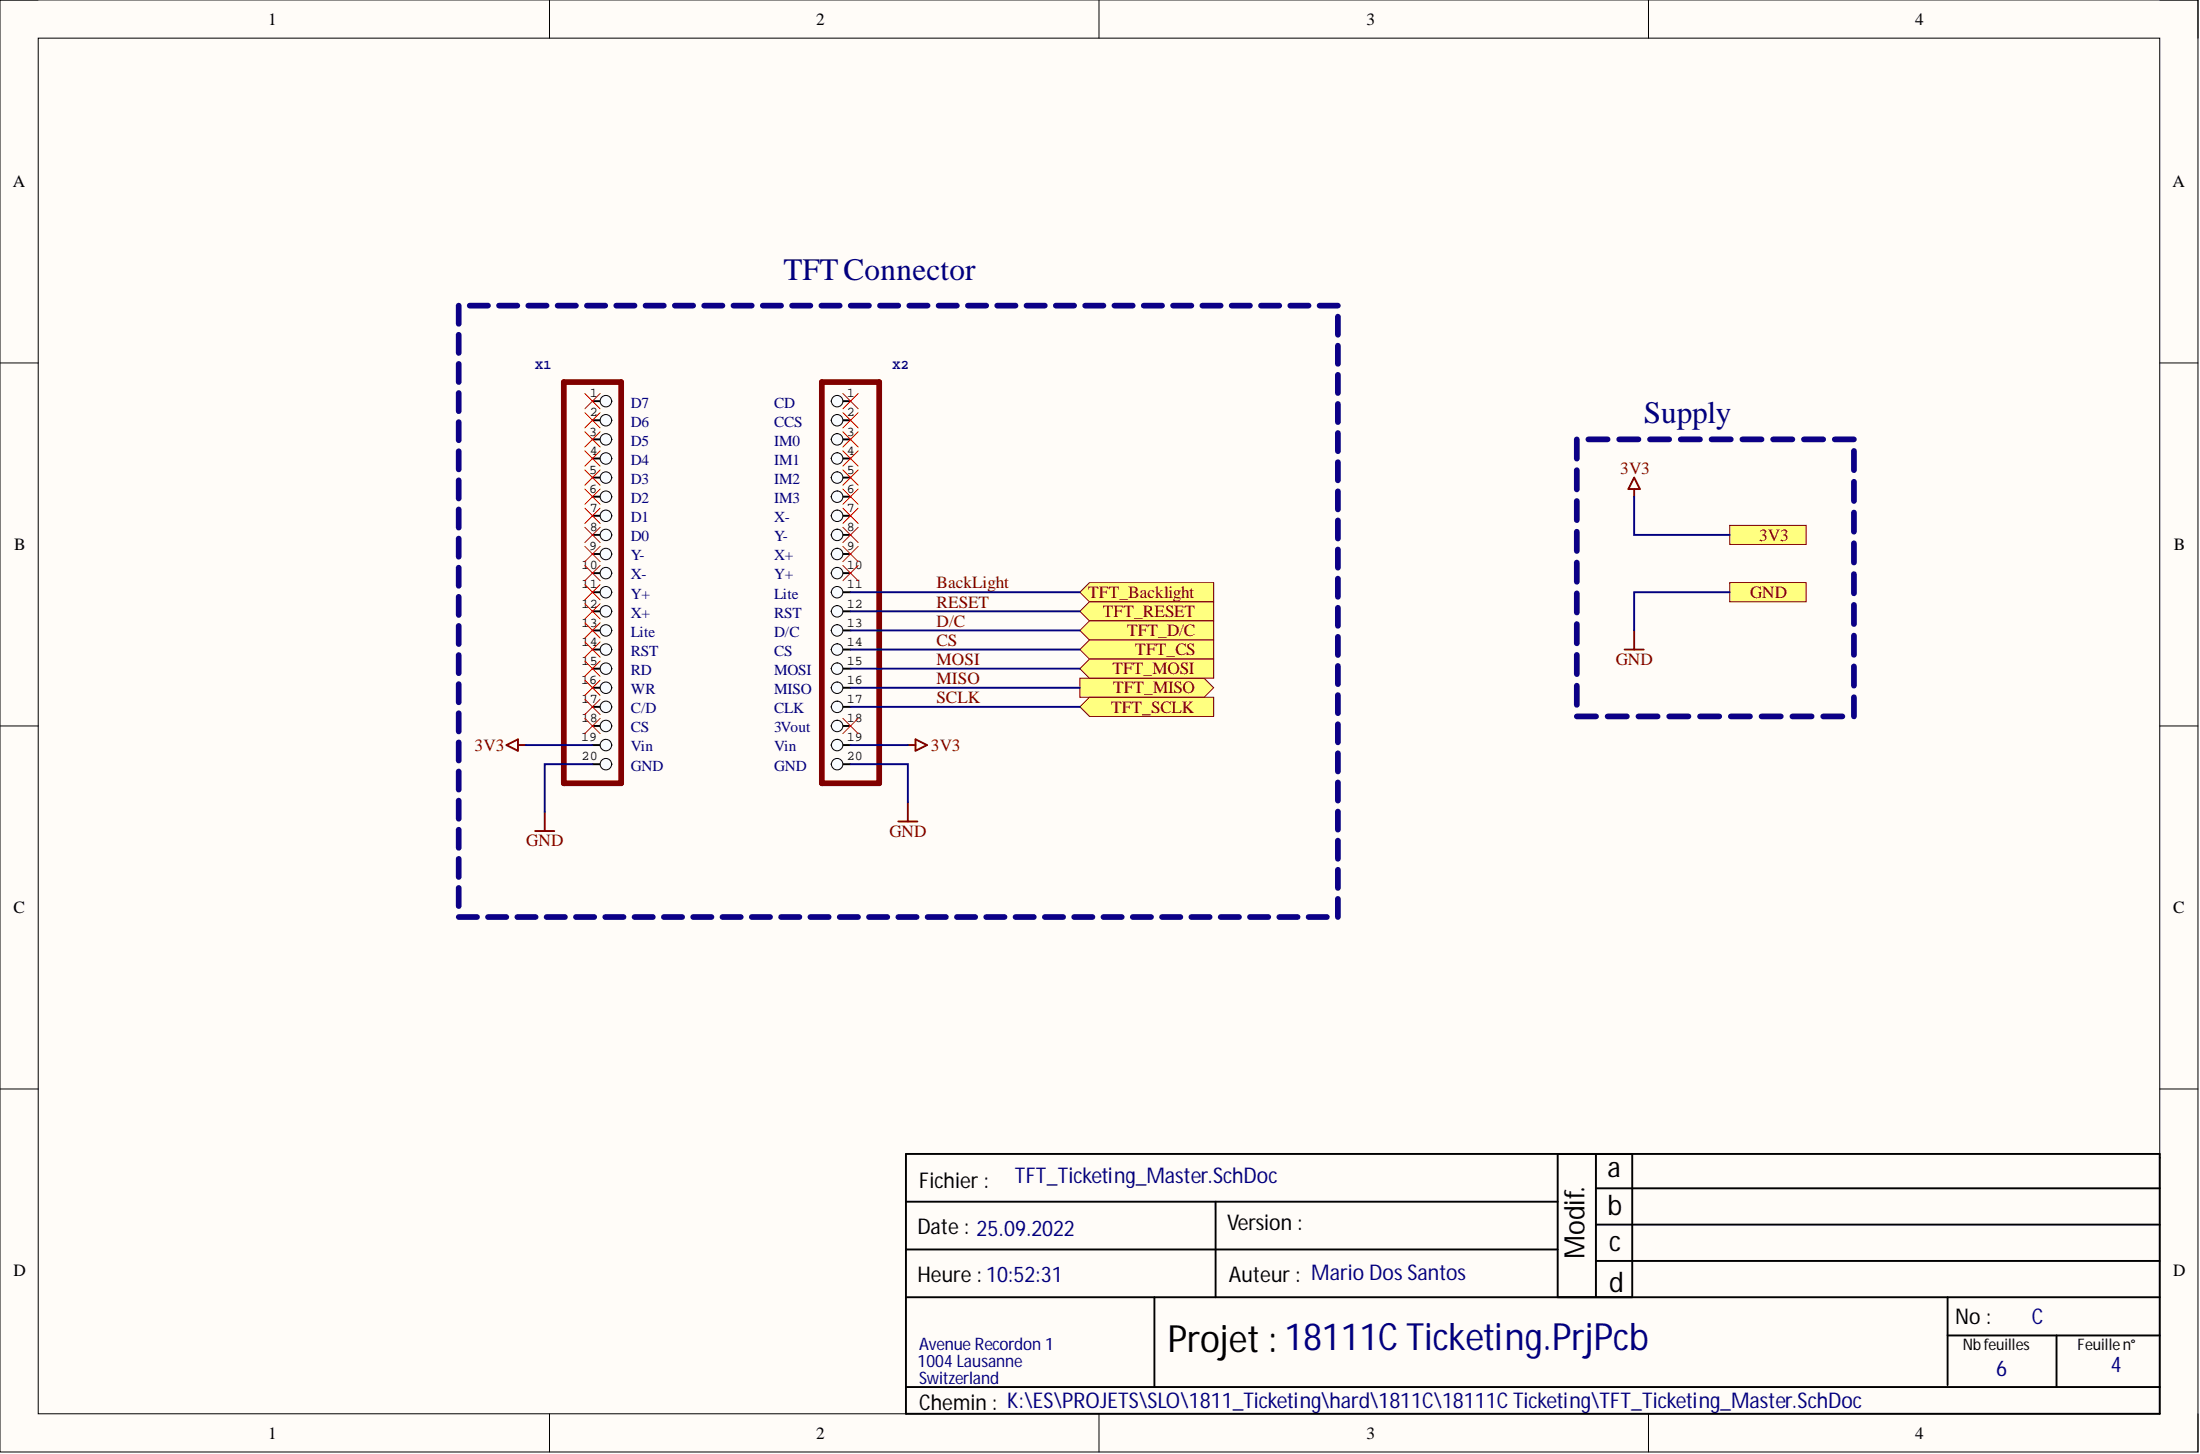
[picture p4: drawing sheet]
<svg xmlns="http://www.w3.org/2000/svg" width="292mm" height="193mm" viewBox="0 0 292 193" stroke-linecap="round" stroke-linejoin="round" font-family="sans-serif">
<path d="M0 0h291.8v192.7h-291.8z" fill-rule="evenodd" fill="#fffcf8"/>
<path d="M0 0h291.8v192.7h-291.8z" fill="none" stroke="#000" stroke-width=".13"/>
<path d="M5.1 5.1h281.7v182.5h-281.7z" fill-rule="evenodd" fill="#fffcf8"/>
<g fill="none" stroke="#000" stroke-width=".13">
<path d="M0 0h5.1M73 0v5.1M145.9 0v5.1M218.9 0v5.1M286.8 0h5v5.1M5.1 5.1h281.7v182.5h-281.7zM0 48.2h5.1M286.8 48.2h5M0 96.3h5.1M286.8 96.3h5M0 144.5h5.1M286.8 144.5h5"/>
<path d="M73 187.6v5.1M145.9 187.6v5.1M218.9 187.6v5.1M291.8 187.6v5.1"/>
</g>
<g fill="none" stroke="#000" stroke-width=".25">
<path d="M110.4 53.2h2.5M120.3 153.1h166.5v34.5h-166.5zM120.3 159.5h86.5M161.4 159.5v12.7M206.8 153.1v19.1M211.9 153.1v19.1M211.9 157.7h74.9M216.7 153.1v19.1M120.3 172.2h166.5M120.3 165.8h86.5M153.3 172.2v11.9M211.9 162.5h74.9"/>
<path d="M211.9 167.3h74.9M258.6 172.2v11.6M258.6 177.2h28.2M273.1 177.2v6.9M120.3 184.1h166.5"/>
</g>
<path d="M109.1 50.7h7.6v53.3h-7.6z" fill="none" stroke="#800000" stroke-width=".76"/>
<circle cx="111.1" cy="53.2" r=".76" fill="#f8fcff"/>
<circle cx="111.1" cy="53.2" r=".76" fill="none" stroke="#000" stroke-width=".13"/>
<path d="M110.4 55.8h2.5" fill="none" stroke="#000" stroke-width=".25"/>
<circle cx="111.1" cy="55.8" r=".76" fill="#f8fcff"/>
<circle cx="111.1" cy="55.8" r=".76" fill="none" stroke="#000" stroke-width=".13"/>
<path d="M110.4 58.3h2.5" fill="none" stroke="#000" stroke-width=".25"/>
<circle cx="111.1" cy="58.3" r=".76" fill="#f8fcff"/>
<circle cx="111.1" cy="58.3" r=".76" fill="none" stroke="#000" stroke-width=".13"/>
<path d="M110.4 60.8h2.5" fill="none" stroke="#000" stroke-width=".25"/>
<circle cx="111.1" cy="60.8" r=".76" fill="#f8fcff"/>
<circle cx="111.1" cy="60.8" r=".76" fill="none" stroke="#000" stroke-width=".13"/>
<path d="M110.4 63.4h2.5" fill="none" stroke="#000" stroke-width=".25"/>
<circle cx="111.1" cy="63.4" r=".76" fill="#f8fcff"/>
<circle cx="111.1" cy="63.4" r=".76" fill="none" stroke="#000" stroke-width=".13"/>
<path d="M110.4 65.9h2.5" fill="none" stroke="#000" stroke-width=".25"/>
<circle cx="111.1" cy="65.9" r=".76" fill="#f8fcff"/>
<circle cx="111.1" cy="65.9" r=".76" fill="none" stroke="#000" stroke-width=".13"/>
<path d="M110.4 68.5h2.5" fill="none" stroke="#000" stroke-width=".25"/>
<circle cx="111.1" cy="68.5" r=".76" fill="#f8fcff"/>
<circle cx="111.1" cy="68.5" r=".76" fill="none" stroke="#000" stroke-width=".13"/>
<path d="M110.4 71h2.5" fill="none" stroke="#000" stroke-width=".25"/>
<circle cx="111.1" cy="71" r=".76" fill="#f8fcff"/>
<circle cx="111.1" cy="71" r=".76" fill="none" stroke="#000" stroke-width=".13"/>
<path d="M110.4 73.5h2.5" fill="none" stroke="#000" stroke-width=".25"/>
<circle cx="111.1" cy="73.5" r=".76" fill="#f8fcff"/>
<circle cx="111.1" cy="73.5" r=".76" fill="none" stroke="#000" stroke-width=".13"/>
<path d="M110.4 76.1h2.5" fill="none" stroke="#000" stroke-width=".25"/>
<circle cx="111.1" cy="76.1" r=".76" fill="#f8fcff"/>
<circle cx="111.1" cy="76.1" r=".76" fill="none" stroke="#000" stroke-width=".13"/>
<path d="M110.4 78.6h2.5" fill="none" stroke="#000" stroke-width=".25"/>
<circle cx="111.1" cy="78.6" r=".76" fill="#f8fcff"/>
<circle cx="111.1" cy="78.6" r=".76" fill="none" stroke="#000" stroke-width=".13"/>
<path d="M110.4 81.1h2.5" fill="none" stroke="#000" stroke-width=".25"/>
<circle cx="111.1" cy="81.1" r=".76" fill="#f8fcff"/>
<circle cx="111.1" cy="81.1" r=".76" fill="none" stroke="#000" stroke-width=".13"/>
<path d="M110.4 83.7h2.5" fill="none" stroke="#000" stroke-width=".25"/>
<circle cx="111.1" cy="83.7" r=".76" fill="#f8fcff"/>
<circle cx="111.1" cy="83.7" r=".76" fill="none" stroke="#000" stroke-width=".13"/>
<path d="M110.4 86.2h2.5" fill="none" stroke="#000" stroke-width=".25"/>
<circle cx="111.1" cy="86.2" r=".76" fill="#f8fcff"/>
<circle cx="111.1" cy="86.2" r=".76" fill="none" stroke="#000" stroke-width=".13"/>
<path d="M110.4 88.7h2.5" fill="none" stroke="#000" stroke-width=".25"/>
<circle cx="111.1" cy="88.7" r=".76" fill="#f8fcff"/>
<circle cx="111.1" cy="88.7" r=".76" fill="none" stroke="#000" stroke-width=".13"/>
<path d="M110.4 91.3h2.5" fill="none" stroke="#000" stroke-width=".25"/>
<circle cx="111.1" cy="91.3" r=".76" fill="#f8fcff"/>
<circle cx="111.1" cy="91.3" r=".76" fill="none" stroke="#000" stroke-width=".13"/>
<path d="M110.4 93.8h2.5" fill="none" stroke="#000" stroke-width=".25"/>
<circle cx="111.1" cy="93.8" r=".76" fill="#f8fcff"/>
<circle cx="111.1" cy="93.8" r=".76" fill="none" stroke="#000" stroke-width=".13"/>
<path d="M110.4 96.3h2.5" fill="none" stroke="#000" stroke-width=".25"/>
<circle cx="111.1" cy="96.3" r=".76" fill="#f8fcff"/>
<circle cx="111.1" cy="96.3" r=".76" fill="none" stroke="#000" stroke-width=".13"/>
<path d="M110.4 98.9h2.5" fill="none" stroke="#000" stroke-width=".25"/>
<circle cx="111.1" cy="98.9" r=".76" fill="#f8fcff"/>
<circle cx="111.1" cy="98.9" r=".76" fill="none" stroke="#000" stroke-width=".13"/>
<path d="M110.4 101.4h2.5" fill="none" stroke="#000" stroke-width=".25"/>
<circle cx="111.1" cy="101.4" r=".76" fill="#f8fcff"/>
<circle cx="111.1" cy="101.4" r=".76" fill="none" stroke="#000" stroke-width=".13"/>
<path d="M74.9 50.7h7.6v53.3h-7.6z" fill="none" stroke="#800000" stroke-width=".76"/>
<path d="M78.7 53.2h2.5" fill="none" stroke="#000" stroke-width=".25"/>
<circle cx="80.4" cy="53.2" r=".76" fill="#f8fcff"/>
<circle cx="80.4" cy="53.2" r=".76" fill="none" stroke="#000" stroke-width=".13"/>
<path d="M78.7 55.8h2.5" fill="none" stroke="#000" stroke-width=".25"/>
<circle cx="80.4" cy="55.8" r=".76" fill="#f8fcff"/>
<circle cx="80.4" cy="55.8" r=".76" fill="none" stroke="#000" stroke-width=".13"/>
<path d="M78.7 58.3h2.5" fill="none" stroke="#000" stroke-width=".25"/>
<circle cx="80.4" cy="58.3" r=".76" fill="#f8fcff"/>
<circle cx="80.4" cy="58.3" r=".76" fill="none" stroke="#000" stroke-width=".13"/>
<path d="M78.7 60.8h2.5" fill="none" stroke="#000" stroke-width=".25"/>
<circle cx="80.4" cy="60.8" r=".76" fill="#f8fcff"/>
<circle cx="80.4" cy="60.8" r=".76" fill="none" stroke="#000" stroke-width=".13"/>
<path d="M78.7 63.4h2.5" fill="none" stroke="#000" stroke-width=".25"/>
<circle cx="80.4" cy="63.4" r=".76" fill="#f8fcff"/>
<circle cx="80.4" cy="63.4" r=".76" fill="none" stroke="#000" stroke-width=".13"/>
<path d="M78.7 65.9h2.5" fill="none" stroke="#000" stroke-width=".25"/>
<circle cx="80.4" cy="65.9" r=".76" fill="#f8fcff"/>
<circle cx="80.4" cy="65.9" r=".76" fill="none" stroke="#000" stroke-width=".13"/>
<path d="M78.7 68.5h2.5" fill="none" stroke="#000" stroke-width=".25"/>
<circle cx="80.4" cy="68.5" r=".76" fill="#f8fcff"/>
<circle cx="80.4" cy="68.5" r=".76" fill="none" stroke="#000" stroke-width=".13"/>
<path d="M78.7 71h2.5" fill="none" stroke="#000" stroke-width=".25"/>
<circle cx="80.4" cy="71" r=".76" fill="#f8fcff"/>
<circle cx="80.4" cy="71" r=".76" fill="none" stroke="#000" stroke-width=".13"/>
<path d="M78.7 73.5h2.5" fill="none" stroke="#000" stroke-width=".25"/>
<circle cx="80.4" cy="73.5" r=".76" fill="#f8fcff"/>
<circle cx="80.4" cy="73.5" r=".76" fill="none" stroke="#000" stroke-width=".13"/>
<path d="M78.7 76.1h2.5" fill="none" stroke="#000" stroke-width=".25"/>
<circle cx="80.4" cy="76.1" r=".76" fill="#f8fcff"/>
<circle cx="80.4" cy="76.1" r=".76" fill="none" stroke="#000" stroke-width=".13"/>
<path d="M78.7 78.6h2.5" fill="none" stroke="#000" stroke-width=".25"/>
<circle cx="80.4" cy="78.6" r=".76" fill="#f8fcff"/>
<circle cx="80.4" cy="78.6" r=".76" fill="none" stroke="#000" stroke-width=".13"/>
<path d="M78.7 81.1h2.5" fill="none" stroke="#000" stroke-width=".25"/>
<circle cx="80.4" cy="81.1" r=".76" fill="#f8fcff"/>
<circle cx="80.4" cy="81.1" r=".76" fill="none" stroke="#000" stroke-width=".13"/>
<path d="M78.7 83.7h2.5" fill="none" stroke="#000" stroke-width=".25"/>
<circle cx="80.4" cy="83.7" r=".76" fill="#f8fcff"/>
<circle cx="80.4" cy="83.7" r=".76" fill="none" stroke="#000" stroke-width=".13"/>
<path d="M78.7 86.2h2.5" fill="none" stroke="#000" stroke-width=".25"/>
<circle cx="80.4" cy="86.2" r=".76" fill="#f8fcff"/>
<circle cx="80.4" cy="86.2" r=".76" fill="none" stroke="#000" stroke-width=".13"/>
<path d="M78.7 88.7h2.5" fill="none" stroke="#000" stroke-width=".25"/>
<circle cx="80.4" cy="88.7" r=".76" fill="#f8fcff"/>
<circle cx="80.4" cy="88.7" r=".76" fill="none" stroke="#000" stroke-width=".13"/>
<path d="M78.7 91.3h2.5" fill="none" stroke="#000" stroke-width=".25"/>
<circle cx="80.4" cy="91.3" r=".76" fill="#f8fcff"/>
<circle cx="80.4" cy="91.3" r=".76" fill="none" stroke="#000" stroke-width=".13"/>
<path d="M78.7 93.8h2.5" fill="none" stroke="#000" stroke-width=".25"/>
<circle cx="80.4" cy="93.8" r=".76" fill="#f8fcff"/>
<circle cx="80.4" cy="93.8" r=".76" fill="none" stroke="#000" stroke-width=".13"/>
<path d="M78.7 96.3h2.5" fill="none" stroke="#000" stroke-width=".25"/>
<circle cx="80.4" cy="96.3" r=".76" fill="#f8fcff"/>
<circle cx="80.4" cy="96.3" r=".76" fill="none" stroke="#000" stroke-width=".13"/>
<path d="M78.7 98.9h2.5" fill="none" stroke="#000" stroke-width=".25"/>
<circle cx="80.4" cy="98.9" r=".76" fill="#f8fcff"/>
<circle cx="80.4" cy="98.9" r=".76" fill="none" stroke="#000" stroke-width=".13"/>
<path d="M78.7 101.4h2.5" fill="none" stroke="#000" stroke-width=".25"/>
<circle cx="80.4" cy="101.4" r=".76" fill="#f8fcff"/>
<circle cx="80.4" cy="101.4" r=".76" fill="none" stroke="#000" stroke-width=".13"/>
<g fill="none" stroke="#f00" stroke-width=".13">
<path d="M77.7 52.2l2 2.1M77.7 54.8l2 2M77.7 57.3l2 2M77.7 59.8l2 2.1M79.7 52.2l-2 2.1M79.7 54.8l-2 2M79.7 57.3l-2 2M79.7 59.8l-2 2.1M111.9 59.8l2 2.1M111.9 57.3l2 2M111.9 54.8l2 2M111.9 52.2l2 2.1"/>
<path d="M113.9 59.8l-2 2.1M113.9 57.3l-2 2M113.9 54.8l-2 2M113.9 52.2l-2 2.1M77.7 62.4l2 2M77.7 64.9l2 2M77.7 67.4l2 2.1M77.7 70l2 2M77.7 72.5l2 2M77.7 75l2 2.1M77.7 77.6l2 2M79.7 62.4l-2 2"/>
<path d="M79.7 64.9l-2 2M79.7 67.4l-2 2.1M79.7 70l-2 2M79.7 72.5l-2 2M79.7 75l-2 2.1M79.7 77.6l-2 2M111.9 64.9l2 2M111.9 62.4l2 2M113.9 64.9l-2 2M113.9 62.4l-2 2M77.7 80.1l2 2M77.7 82.7l2 2"/>
<path d="M77.7 85.2l2 2M77.7 87.7l2 2.1M77.7 90.3l2 2M77.7 92.8l2 2M77.7 95.3l2 2.1M79.7 80.1l-2 2M79.7 82.7l-2 2M79.7 85.2l-2 2M79.7 87.7l-2 2.1M79.7 90.3l-2 2M79.7 92.8l-2 2M79.7 95.3l-2 2.1"/>
<path d="M111.9 95.3l2 2.1M113.9 95.3l-2 2.1"/>
</g>
<g fill="none" stroke="#0c0087" stroke-width=".76">
<path d="M60.9 40.6v2.4M60.9 44.4v2.4M60.9 48.3v2.4M60.9 52.2v2.4M60.9 56v2.4M60.9 59.9v2.4M62.4 40.6h2.4M66.3 40.6h2.4M70.1 40.6h2.5M74 40.6h2.5M77.9 40.6h2.5M81.8 40.6h2.5"/>
<path d="M85.7 40.6h2.4M89.6 40.6h2.4M93.5 40.6h2.4M97.4 40.6h2.4M101.3 40.6h2.4M105.2 40.6h2.4M109.1 40.6h2.4M112.9 40.6h2.5M116.8 40.6h2.5M120.7 40.6h2.5M124.6 40.6h2.5M128.5 40.6h2.4"/>
<path d="M132.4 40.6h2.4M136.3 40.6h2.4M140.2 40.6h2.4M144.1 40.6h2.4M148 40.6h2.4M151.9 40.6h2.4M155.7 40.6h2.5M159.6 40.6h2.5M163.5 40.6h2.5M167.4 40.6h2.5M171.3 40.6h2.4M175.2 40.6h2.4"/>
<path d="M177.6 42v2.4M177.6 45.9v2.4M177.6 49.7v2.5M177.6 53.6v2.4M177.6 57.5v2.4M60.9 63.7v2.5M60.9 67.6v2.4M60.9 71.5v2.4M60.9 75.3v2.5M60.9 79.2v2.4M177.6 61.3v2.5M177.6 65.2v2.4"/>
<path d="M177.6 69.1v2.4M177.6 72.9v2.4M177.6 76.8v2.4M60.9 83.1v2.4M60.9 86.9v2.4M60.9 90.8v2.4M60.9 94.7v2.4M60.9 98.5v2.4M177.6 80.7v2.4M177.6 84.5v2.4M177.6 88.4v2.4M177.6 92.2v2.5"/>
<path d="M177.6 96.1v2.4M177.6 100v2.4M60.9 102.4v2.4M60.9 106.3v2.4M60.9 110.1v2.4M60.9 114v2.4M60.9 117.8v2.5M177.6 103.8v2.5M177.6 107.7v2.4M177.6 111.6v2.4M177.6 115.4v2.4M177.6 119.3v2.4"/>
<path d="M60.9 121.7h2.4M64.8 121.7h2.4M68.7 121.7h2.4M72.6 121.7h2.4M76.5 121.7h2.4M80.4 121.7h2.4M84.3 121.7h2.4M88.1 121.7h2.5M92 121.7h2.5M95.9 121.7h2.5M99.8 121.7h2.4M103.7 121.7h2.4"/>
<path d="M107.6 121.7h2.4M111.5 121.7h2.4M115.4 121.7h2.4M119.3 121.7h2.4M123.2 121.7h2.4M127.1 121.7h2.4M130.9 121.7h2.5M134.8 121.7h2.5M138.7 121.7h2.5M142.6 121.7h2.4M146.5 121.7h2.4M150.4 121.7h2.4"/>
<path d="M154.3 121.7h2.4M158.2 121.7h2.4M162.1 121.7h2.4M166 121.7h2.4M169.9 121.7h2.4M173.7 121.7h2.5"/>
</g>
<path d="M229.7 69.7h10.1v2.6h-10.1z" fill-rule="evenodd" fill="#ffff80"/>
<path d="M229.7 69.7h10.1v2.6h-10.1z" fill="none" stroke="#800000" stroke-width=".13"/>
<path d="M229.7 77.3h10.1v2.6h-10.1z" fill-rule="evenodd" fill="#ffff80"/>
<path d="M229.7 77.3h10.1v2.6h-10.1z" fill="none" stroke="#800000" stroke-width=".13"/>
<g fill="none" stroke="#0c0087" stroke-width=".76">
<path d="M209.4 58.3v2.6M210.9 58.3h2.5M215 58.3h2.5M219.1 58.3h2.5M223.2 58.3h2.5M227.2 58.3h2.6M231.3 58.3h2.6M235.4 58.3h2.6M239.5 58.3h2.6M243.6 58.3h2.6M246.2 59.8v2.6M209.4 62.4v2.6"/>
<path d="M209.4 66.5v2.5M209.4 70.6v2.5M209.4 74.7v2.5M209.4 78.7v2.6M246.2 63.9v2.6M246.2 68v2.6M246.2 72.1v2.6M246.2 76.2v2.5M209.4 82.8v2.6M209.4 86.9v2.6M209.4 91v2.5M209.4 95.1h2.5"/>
<path d="M213.4 95.1h2.6M217.5 95.1h2.6M221.6 95.1h2.6M225.7 95.1h2.6M229.8 95.1h2.6M233.9 95.1h2.5M238 95.1h2.5M242.1 95.1h2.5M246.2 80.3v2.5M246.2 84.4v2.5M246.2 88.4v2.6M246.2 92.5v2.6"/>
</g>
<path d="M111.9 67.4l2 2.1M111.9 70l2 2M111.9 72.5l2 2M111.9 75l2 2.1M113.9 67.4l-2 2.1M113.9 70l-2 2M113.9 72.5l-2 2M113.9 75l-2 2.1" fill="none" stroke="#f00" stroke-width=".13"/>
<path d="M217 64.9v1M217 63.4l.7 1.5h-1.5zM67.2 98.9l1.6-.8v1.5zM68.8 98.9h1M120.5 98.9h1.1M121.6 98.1l1.5 .8-1.5 .7zM215.7 86.2h2.5M217 83.7v2.5M71.1 110.3h2.5M72.3 107.8v2.5M119.3 109h2.5M120.5 106.5v2.5" fill="none" stroke="#800000" stroke-width=".25"/>
<path d="M143.4 90h16.5l1.2 1.3-1.2 1.2h-16.5z" fill-rule="evenodd" fill="#ffff80"/>
<path d="M143.4 90h16.5l1.2 1.3-1.2 1.2h-16.5z" fill="none" stroke="#800000" stroke-width=".13"/>
<path d="M143.4 93.8l1.2-1.3h16.5v2.6h-16.5z" fill-rule="evenodd" fill="#ffff80"/>
<path d="M143.4 93.8l1.2-1.3h16.5v2.6h-16.5z" fill="none" stroke="#800000" stroke-width=".13"/>
<path d="M143.4 78.6l1.2-1.3h16.5v2.6h-16.5z" fill-rule="evenodd" fill="#ffff80"/>
<path d="M143.4 78.6l1.2-1.3h16.5v2.6h-16.5z" fill="none" stroke="#800000" stroke-width=".13"/>
<path d="M143.4 81.1l1.2-1.2h16.5v2.5h-16.5z" fill-rule="evenodd" fill="#ffff80"/>
<path d="M143.4 81.1l1.2-1.2h16.5v2.5h-16.5z" fill="none" stroke="#800000" stroke-width=".13"/>
<path d="M143.4 83.7l1.2-1.3h16.5v2.5h-16.5z" fill-rule="evenodd" fill="#ffff80"/>
<path d="M143.4 83.7l1.2-1.3h16.5v2.5h-16.5z" fill="none" stroke="#800000" stroke-width=".13"/>
<path d="M143.4 86.2l1.2-1.3h16.5v2.6h-16.5z" fill-rule="evenodd" fill="#ffff80"/>
<path d="M143.4 86.2l1.2-1.3h16.5v2.6h-16.5z" fill="none" stroke="#800000" stroke-width=".13"/>
<path d="M143.4 88.7l1.2-1.2h16.5v2.5h-16.5z" fill-rule="evenodd" fill="#ffff80"/>
<path d="M143.4 88.7l1.2-1.2h16.5v2.5h-16.5z" fill="none" stroke="#800000" stroke-width=".13"/>
<g fill="none" stroke="#000080" stroke-width=".25">
<path d="M112.9 78.6h30.5M217 65.9v5.1h12.7M229.7 78.6h-12.7v5.1M69.8 98.9h8.9M112.9 81.1h30.5M112.9 83.7h30.5M112.9 86.2h30.5M112.9 88.7h30.5M112.9 91.3h30.5M112.9 93.8h30.5M112.9 98.9h7.6M78.7 101.4h-6.4v6.4"/>
<path d="M112.9 101.4h7.6v5.1"/>
</g>
<text font-size="5" x="155.1" y="179.4">Projet : 18111CTicketing.PrjPcb</text>
<g font-size="4.1" fill="#000080">
<text x="104" y="37.1">TFTConnector</text>
<text x="218.2" y="56.1">Supply</text>
</g>
<g font-size="3.7">
<text x="213.4" y="156.2">a</text>
<text x="213.4" y="161.3">b</text>
<text x="210.4" y="167.1" transform="rotate(-90 210.4 167.1)">Modif.</text>
<text x="213.7" y="166.1">c</text>
<text x="213.7" y="171.4">d</text>
</g>
<g font-size="2.9">
<text x="122.1" y="157.7">Fichier :</text>
<text x="121.8" y="163.8">Date : 25.09.2022</text>
<text x="162.9" y="163.3">Version :</text>
<text x="121.8" y="170.1">Heure : 10:52:31</text>
<text x="163.2" y="170.1">Auteur : Mario Dos Santos</text>
<text x="259.6" y="175.7">No :</text>
<text x="122.1" y="187.1">Chemin : K:\ES\PROJETS\SLO\1811_Ticketing\hard\1811C\18111C Ticketing\TFT_Ticketing_Master.SchDoc</text>
</g>
<g font-size="2.9" fill="#000080">
<text x="134.7" y="157">TFT_Ticketing_Master.SchDoc</text>
<text x="269.8" y="175.7">C</text>
<text x="265" y="182.6">6</text>
<text x="280.2" y="182.1">4</text>
</g>
<g font-size="2.3">
<text x="35.6" y="3.3">1</text>
<text x="108.4" y="3.3">2</text>
<text x="181.4" y="3.3">3</text>
<text x="254.3" y="3.3">4</text>
<text x="1.7" y="24.8">A</text>
<text x="288.4" y="24.8">A</text>
<text x="1.9" y="73">B</text>
<text x="288.6" y="73">B</text>
<text x="1.8" y="121.2">C</text>
<text x="288.5" y="121.2">C</text>
<text x="1.8" y="169.4">D</text>
<text x="288.5" y="169.4">D</text>
<text x="35.6" y="190.9">1</text>
<text x="108.4" y="190.9">2</text>
<text x="181.4" y="190.9">3</text>
<text x="254.3" y="190.9">4</text>
</g>
<g font-size="2.3" fill="#800000">
<text x="215.1" y="62.9">3V3</text>
<text x="233.5" y="71.8">3V3</text>
<text x="124.3" y="83.2">D/C</text>
<text x="124.3" y="80.6">RESET</text>
<text x="124.3" y="78.1">BackLight</text>
<text x="144.5" y="79.4">TFT_Backlight</text>
<text x="146.4" y="81.9">TFT_RESET</text>
<text x="232.4" y="79.4">GND</text>
<text x="124.3" y="88.2">MOSI</text>
<text x="124.3" y="85.7">CS</text>
<text x="147.7" y="89.5">TFT_MOSI</text>
<text x="149.6" y="84.4">TFT_D/C</text>
<text x="150.7" y="87">TFT_CS</text>
<text x="214.5" y="88.2">GND</text>
<text x="124.3" y="93.3">SCLK</text>
<text x="124.3" y="90.8">MISO</text>
<text x="147.5" y="94.6">TFT_SCLK</text>
<text x="147.8" y="92">TFT_MISO</text>
<text x="63" y="99.6">3V3</text>
<text x="123.6" y="99.6">3V3</text>
<text x="69.9" y="112.3">GND</text>
<text x="118.1" y="111.1">GND</text>
</g>
<g font-size="2.3" fill="#000080">
<text x="122.1" y="179.2">Avenue Recordon 1</text>
<text x="121.8" y="181.5">1004 Lausanne</text>
<text x="122.1" y="183.7">Switzerland</text>
</g>
<g font-size="2.1">
<text x="260.6" y="179.2">Nb feuilles</text>
<text x="275.8" y="179.2">Feuillen°</text>
</g>
<g font-size="2" fill="#000080">
<text x="83.7" y="54.1">D7</text>
<text x="83.7" y="56.6">D6</text>
<text x="83.7" y="59.2">D5</text>
<text x="102.8" y="54.1">CD</text>
<text x="102.8" y="56.6">CCS</text>
<text x="102.8" y="59.2">IM0</text>
<text x="83.7" y="61.7">D4</text>
<text x="83.7" y="64.2">D3</text>
<text x="102.8" y="61.7">IM1</text>
<text x="102.8" y="64.2">IM2</text>
<text x="83.7" y="66.8">D2</text>
<text x="83.7" y="69.3">D1</text>
<text x="83.7" y="71.8">D0</text>
<text x="102.8" y="66.8">IM3</text>
<text x="102.8" y="69.3">X-</text>
<text x="102.8" y="71.8">Y-</text>
<text x="83.7" y="74.4">Y-</text>
<text x="83.7" y="76.9">X-</text>
<text x="102.8" y="74.4">X+</text>
<text x="102.8" y="76.9">Y+</text>
<text x="83.7" y="79.4">Y+</text>
<text x="83.7" y="82">X+</text>
<text x="102.8" y="79.4">Lite</text>
<text x="102.8" y="82">RST</text>
<text x="83.7" y="84.5">Lite</text>
<text x="83.7" y="87.1">RST</text>
<text x="83.7" y="89.6">RD</text>
<text x="102.8" y="84.5">D/C</text>
<text x="102.8" y="87.1">CS</text>
<text x="102.8" y="89.6">MOSI</text>
<text x="83.7" y="92.1">WR</text>
<text x="83.7" y="94.7">C/D</text>
<text x="102.8" y="92.1">MISO</text>
<text x="102.8" y="94.7">CLK</text>
<text x="83.7" y="97.2">CS</text>
<text x="83.7" y="99.7">Vin</text>
<text x="102.8" y="97.2">3Vout</text>
<text x="102.8" y="99.7">Vin</text>
<text x="83.7" y="102.3">GND</text>
<text x="102.8" y="102.3">GND</text>
</g>
<g font-size="1.8" fill="#000080">
<text x="71.1" y="48.9">X1</text>
<text x="118.5" y="48.9">X2</text>
</g>
<g font-size="1.8">
<text x="78.3" y="52.7">1</text>
<text x="112.4" y="52.7">1</text>
<text x="78.2" y="57.8">3</text>
<text x="78.3" y="55.3">2</text>
<text x="112.4" y="55.3">2</text>
<text x="112.4" y="57.8">3</text>
<text x="78.2" y="62.9">5</text>
<text x="78.2" y="65.4">6</text>
<text x="78.3" y="60.3">4</text>
<text x="112.4" y="60.3">4</text>
<text x="112.4" y="62.9">5</text>
<text x="112.4" y="65.4">6</text>
<text x="78.3" y="67.9">7</text>
<text x="78.3" y="70.5">8</text>
<text x="112.4" y="67.9">7</text>
<text x="112.4" y="70.5">8</text>
<text x="77.2" y="75.6">10</text>
<text x="78.2" y="73">9</text>
<text x="112.4" y="73">9</text>
<text x="112.4" y="75.6">10</text>
<text x="77.2" y="78.1">11</text>
<text x="77.2" y="80.6">12</text>
<text x="77.2" y="83.2">13</text>
<text x="112.4" y="78.1">11</text>
<text x="112.4" y="80.6">12</text>
<text x="112.4" y="83.2">13</text>
<text x="77.2" y="85.7">14</text>
<text x="77.2" y="88.2">15</text>
<text x="112.4" y="85.7">14</text>
<text x="112.4" y="88.2">15</text>
<text x="77.1" y="90.8">16</text>
<text x="77.2" y="93.3">17</text>
<text x="77.2" y="95.8">18</text>
<text x="112.4" y="90.8">16</text>
<text x="112.4" y="93.3">17</text>
<text x="112.4" y="95.8">18</text>
<text x="77.1" y="98.4">19</text>
<text x="77.2" y="100.9">20</text>
<text x="112.4" y="98.4">19</text>
<text x="112.4" y="100.9">20</text>
</g>
</svg>
